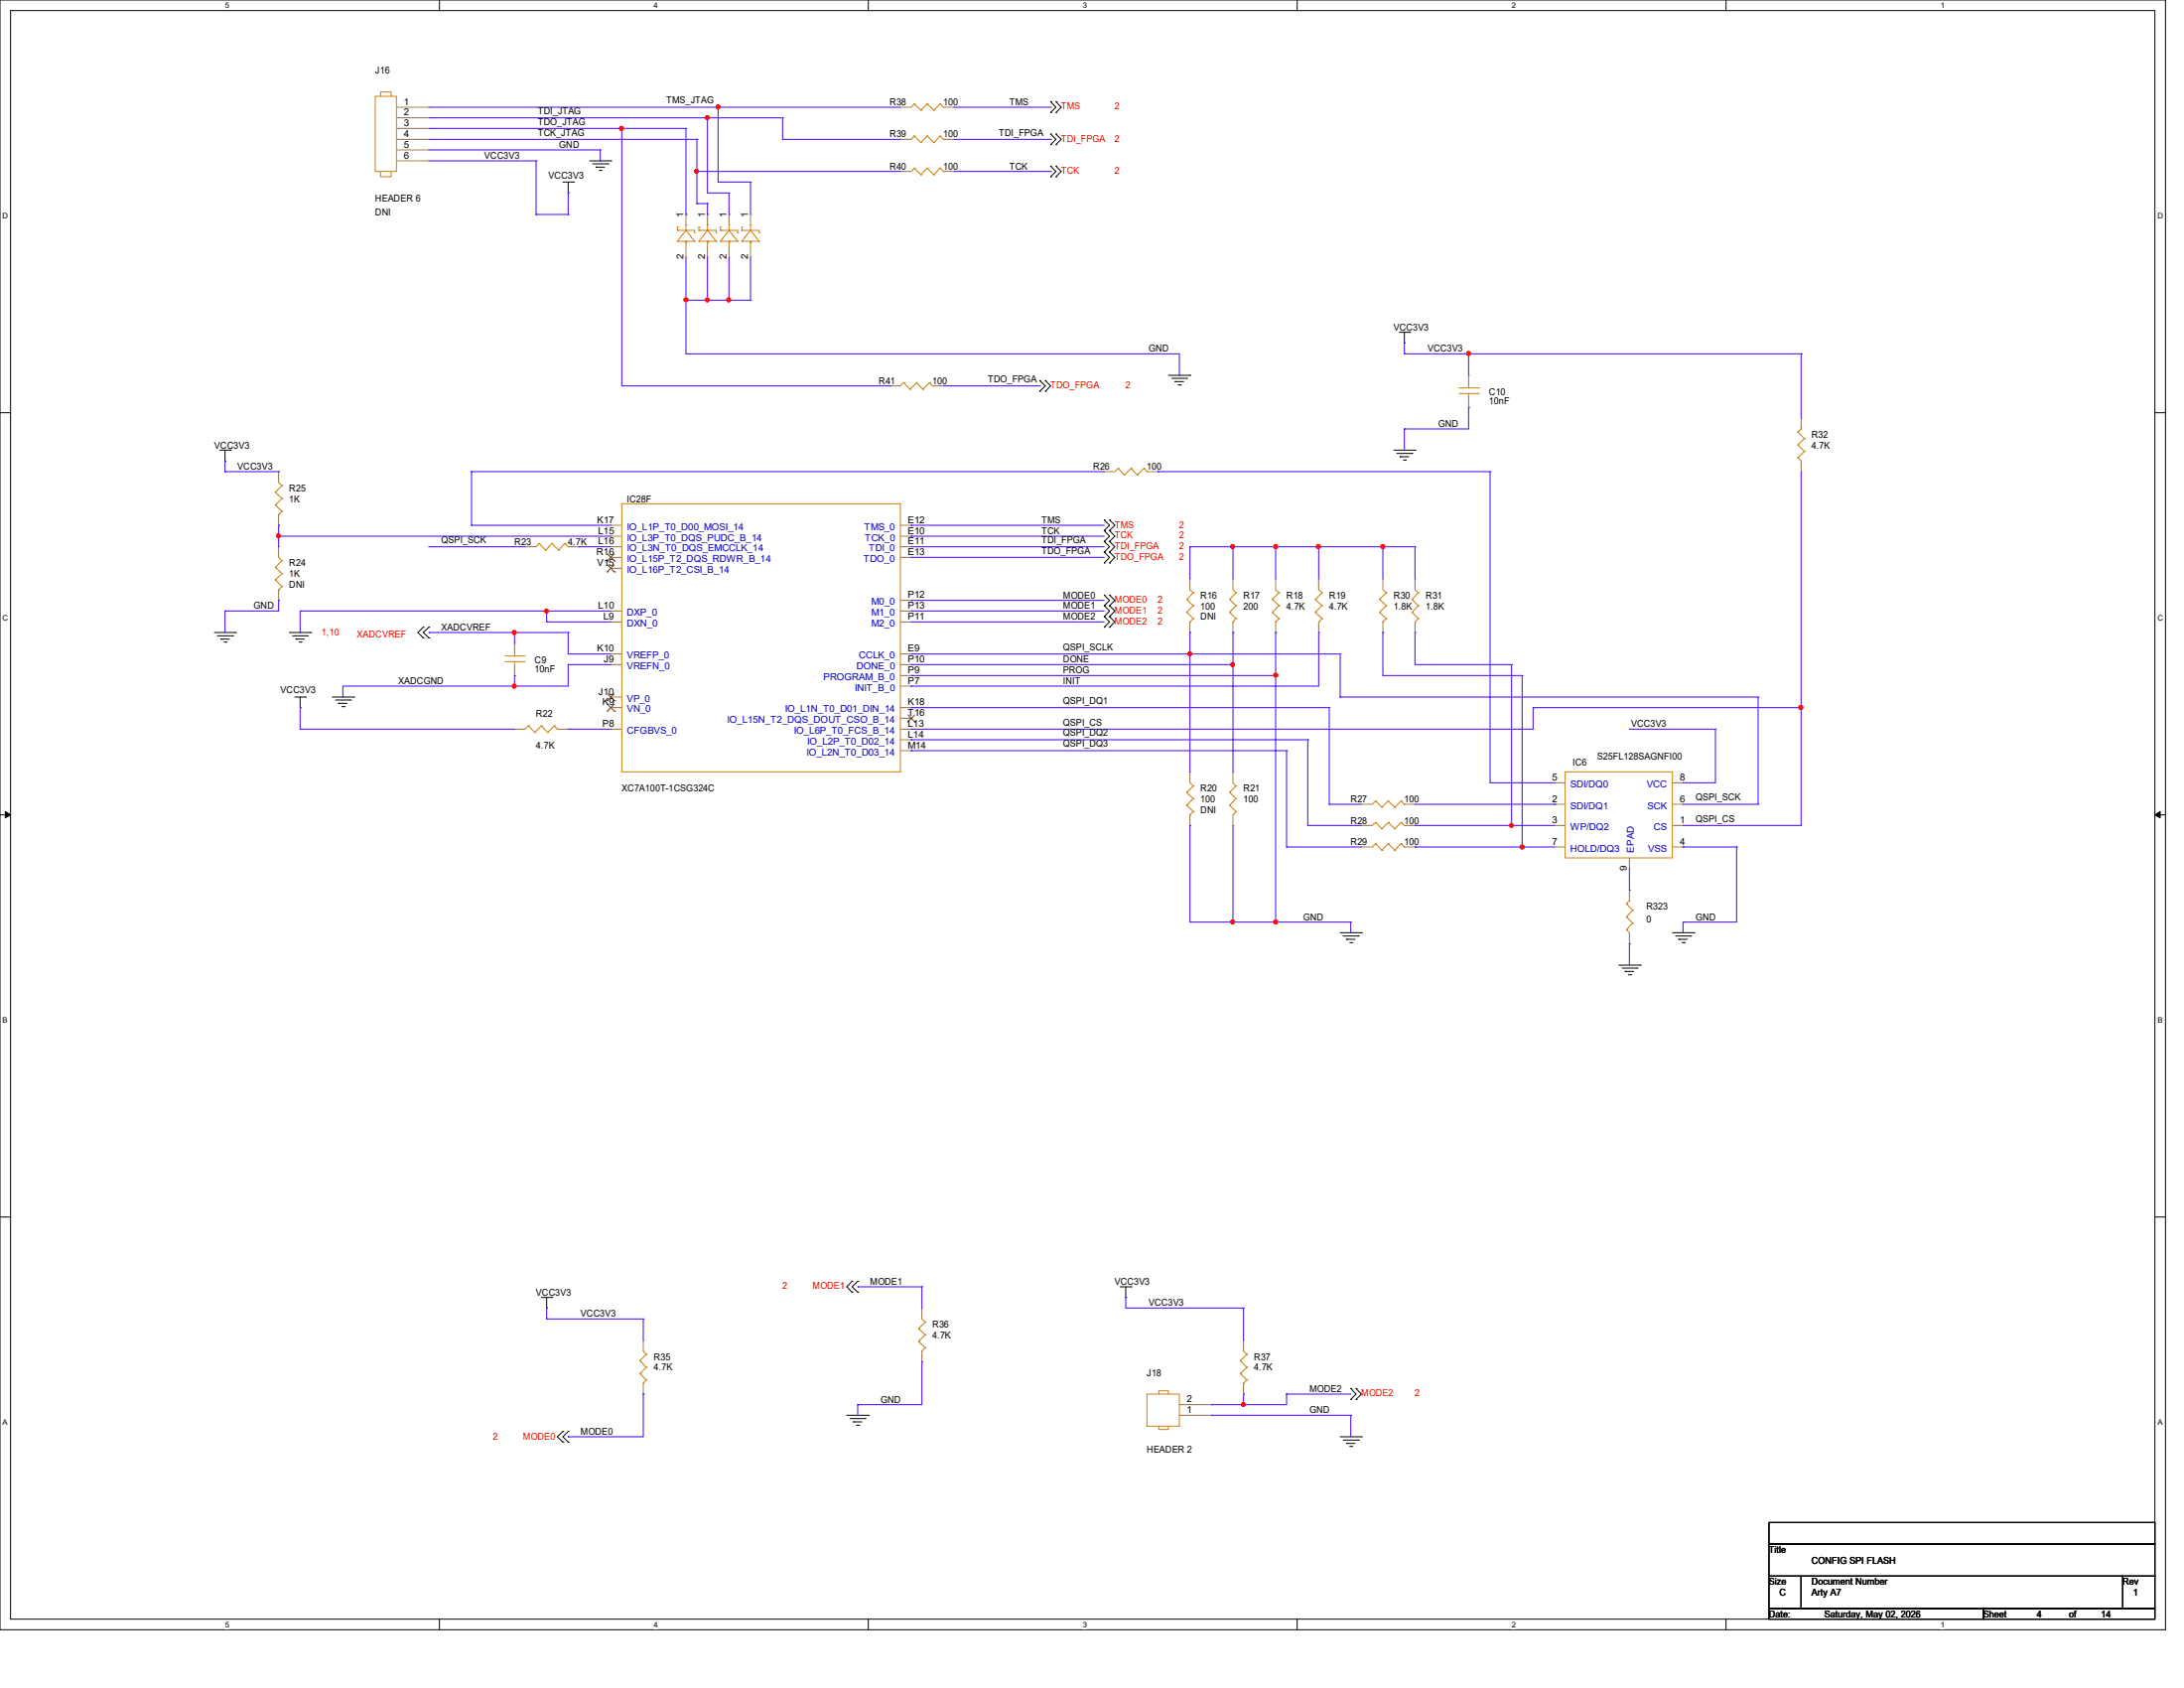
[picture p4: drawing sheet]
<svg xmlns="http://www.w3.org/2000/svg" width="279mm" height="216mm" viewBox="0 0 279 216" stroke-linecap="round" stroke-linejoin="round" font-family="sans-serif">
<path d="M0 0h277v208.4h-277zM1.4 1.4h274.3v205.7h-274.3z" fill="none" stroke="#000" stroke-width=".13"/>
<g fill="#fff">
<path d="M28.8 .1h.5v1.1h-.5z"/>
<path d="M28.8 207.2h.5v1.1h-.5z"/>
</g>
<path d="M56.2 0v1.4M56.2 207.1v1.3" fill="none" stroke="#000" stroke-width=".13"/>
<g fill="#fff">
<path d="M83.7 .1h.5v1.1h-.5z"/>
<path d="M83.7 207.2h.5v1.1h-.5z"/>
</g>
<path d="M111.1 0v1.4M111.1 207.1v1.3" fill="none" stroke="#000" stroke-width=".13"/>
<g fill="#fff">
<path d="M138.5 .1h.6v1.1h-.6z"/>
<path d="M138.5 207.2h.6v1.1h-.6z"/>
</g>
<path d="M165.9 0v1.4M165.9 207.1v1.3" fill="none" stroke="#000" stroke-width=".13"/>
<g fill="#fff">
<path d="M193.4 .1h.5v1.1h-.5z"/>
<path d="M193.4 207.2h.5v1.1h-.5z"/>
</g>
<path d="M220.8 0v1.4M220.8 207.1v1.3" fill="none" stroke="#000" stroke-width=".13"/>
<g fill="#fff">
<path d="M248.2 .1h.6v1.1h-.6z"/>
<path d="M248.2 207.2h.6v1.1h-.6z"/>
<path d="M.3 27.1h.8v1.1h-.8z"/>
<path d="M276 27.1h.7v1.1h-.7z"/>
<path d="M.3 78.5h.8v1.1h-.8z"/>
<path d="M276 78.5h.7v1.1h-.7z"/>
</g>
<path d="M0 52.8h1.4M275.7 52.8h1.3" fill="none" stroke="#000" stroke-width=".13"/>
<g fill="#fff">
<path d="M.3 129.9h.7v1.1h-.7z"/>
<path d="M276 129.9h.6v1.1h-.6z"/>
</g>
<path d="M0 104.2h1.4M275.7 104.2h1.3" fill="none" stroke="#000" stroke-width=".13"/>
<path d="M.7 103.8l.7 .4-.7 .4zM275.7 104.2l.7-.4v.8z" fill="#000" stroke="#000" stroke-width=".13"/>
<g fill="#fff">
<path d="M.3 181.4h.7v1.1h-.7z"/>
<path d="M276 181.4h.6v1.1h-.6z"/>
</g>
<g fill="none" stroke="#000" stroke-width=".13">
<path d="M134.4 14.4h.1M134.4 13h.1M134.4 18.5h.1M134.4 17.1h.1M134.4 13l.7 .7-.7 .7M134.4 17.1l.7 .7-.7 .7M135.1 14.4h.1M135.1 13h.1M135.1 18.5h.1M135.1 17.1h.1M135.1 13l.7 .7-.7 .7M135.1 17.1l.7 .7-.7 .7"/>
<path d="M72 23.3h1.4M72.7 24.7h.1M72.7 23.3v1.4M73.4 23.3h.1M75.4 20.6h2.7M75.8 21h2M76.2 21.4h.1M76.2 21.4h1.1M76.7 21.8h.2M76.9 21.8h.1M77.8 21h.1M78.1 20.6h.1"/>
<path d="M134.4 22.6h.1M134.4 21.3h.1M134.4 21.3l.7 .6-.7 .7M135.1 22.6h.1M135.1 21.3h.1M135.1 21.3l.7 .6-.7 .7M28.1 57.6h1.4M28.8 59h.1M28.8 57.6v1.4M29.5 57.6h.1M133 50h.1M133 48.7h.1"/>
<path d="M133 48.7l.7 .7-.7 .6M133.7 50h.1M133.7 48.7h.1M133.7 48.7l.7 .7-.7 .6M149.5 48h2.7M149.9 48.4h1.9M150.3 48.8h.1M150.3 48.8h1.1M150.7 49.2h.3M151 49.2h.1M151.8 48.4h.1M152.2 48h.1"/>
<path d="M178.3 57.6h2.7M178.7 58h1.9M179 42.5h1.3M179.1 58.4h.1M179.1 58.4h1.1M179.5 58.8h.3M179.7 43.9h.1M179.7 42.5v1.4M179.8 58.8h.1M180.3 42.5h.1M180.6 58h.1M181 57.6h.1"/>
<path d="M141.3 67.9h.1M141.3 66.5h.1M141.3 70.6h.1M141.3 69.3h.1M141.3 72h.1M141.3 77.5h.1M141.3 76.1h.1M141.3 78.9h.1M141.3 66.5l.6 .7-.6 .7M141.3 69.3l.6 .6-.6 .7M141.3 70.6l.6 .7-.6 .7M141.3 67.9l.6 .7-.6 .7"/>
<path d="M141.3 76.1l.6 .7-.6 .7M141.3 77.5l.6 .6-.6 .8M141.3 78.9l.6 .6-.6 .7M141.9 67.9h.1M141.9 66.5h.1M141.9 70.6h.1M141.9 69.3h.1M141.9 72h.1M141.9 77.5h.1M141.9 76.1h.1M141.9 78.9h.1M141.9 66.5l.7 .7-.7 .7"/>
<path d="M141.9 69.3l.7 .6-.7 .7M141.9 70.6l.7 .7-.7 .7M141.9 67.9l.7 .7-.7 .7M141.9 76.1l.7 .7-.7 .7M141.9 77.5l.7 .6-.7 .8M141.9 78.9l.7 .6-.7 .7M27.4 80.9h2.7M27.8 81.3h2M28.2 81.7h.1M28.2 81.7h1.1M28.7 82.1h.2M28.9 82.1h.1"/>
<path d="M29.8 81.3h.1M30.1 80.9h.1M37 80.9h2.8M37.4 81.3h1.9M37.7 89.2h1.4M37.8 81.7h.1M37.8 81.7h1.1M38.3 82.1h.2M38.4 90.5h.1M38.4 89.2v1.3M38.5 82.1h.1M39.1 89.2h.1"/>
<path d="M39.3 81.3h.1M39.8 80.9h.1M42.5 89.2h2.8M42.9 89.5h1.9M43.3 90h.1M43.3 90h1.1M43.7 90.4h.3M44 90.4h.1M44.8 89.5h.1M45.3 89.2h.1M54.1 80.2h.1M54.1 81.6h.1"/>
<path d="M54.1 80.2l-.6 .7 .6 .7M54.9 80.2h.1M54.9 81.6h.1M54.9 80.2l-.8 .7 .8 .7M141.3 80.2h.1M141.9 80.2h.1M171.4 119.3h2.8M171.8 119.7h2M173.8 119.7h.1M174.2 119.3h.1M214 119.3h2.7M214.4 119.7h1.9"/>
<path d="M216.3 119.7h.1M216.7 119.3h.1M172.3 120.1h.1M172.3 120.1h1.1M172.7 120.6h.2M172.9 120.6h.1M207.1 123.4h2.7M207.5 123.8h1.9M207.9 124.2h.1M207.9 124.2h1.1M208.3 124.7h.3M208.6 124.7h.1"/>
<path d="M209.4 123.8h.1M209.8 123.4h.1M214.8 120.1h.1M214.8 120.1h1.1M215.2 120.6h.3M215.5 120.6h.1M0 155.7h1.4M275.7 155.7h1.3M69.3 165.9h1.3M69.9 167.3h.1M69.9 165.9v1.4M70.6 165.9h.1"/>
<path d="M109 163.9h.1M109 165.3h.1M109 163.9l-.7 .7 .7 .7M109.7 163.9h.1M109.7 165.3h.1M109.7 163.9l-.7 .7 .7 .7M143.3 164.6h1.4M144 165.9h.1M144 164.6v1.3M144.7 164.6h.1M172.8 179h.1M172.8 177.6h.1"/>
<path d="M172.8 177.6l.7 .7-.7 .7M173.5 179h.1M173.5 177.6h.1M173.5 177.6l.7 .7-.7 .7M72 183.1h.1M72 184.4h.1M72 183.1l-.7 .7 .7 .6M72.7 183.1h.1M72.7 184.4h.1M72.7 183.1l-.7 .7 .7 .6M108.3 181h2.8M108.8 181.4h1.9"/>
<path d="M109.2 181.9h.1M109.2 181.9h1.1M109.6 182.3h.3M109.9 182.3h.1M110.7 181.4h.1M111.1 181h.1M171.4 183.8h2.8M171.8 184.2h2M172.3 184.6h.1M172.3 184.6h1.1M172.7 185h.2M172.9 185h.1"/>
<path d="M173.8 184.2h.1M174.2 183.8h.1M226.3 194.7h49.4v2.8h-49.4zM226.3 197.5h49.4v4.1h-49.4zM226.3 201.6h4.1v4.1h-4.1zM226.3 205.7h27.4v1.4h-27.4zM230.4 201.6h41.2v4.1h-41.2zM253.7 205.7h22v1.4h-22zM271.6 201.6h4.1v4.1h-4.1z"/>
</g>
<g fill="none" stroke="#cc8006" stroke-width=".13">
<path d="M48 12.3h2.7v9.6h-2.7zM48.7 12.3v-.5h1.3v.5M117 13.3h.1M117 17.4h.1M117 13.3l-.4 .4M117 13.3l.8 .8M117 17.4l-.4 .4M117 17.4l.8 .8M117.8 14.1h.1M117.8 18.2h.1M118.6 13.3h.1M118.6 17.4h.1"/>
<path d="M118.6 13.3l-.8 .8M118.6 13.3l.9 .8M118.6 17.4l-.8 .8M118.6 17.4l.9 .8M119.5 14.1h.1M119.5 18.2h.1M120.3 13.3h.1M120.3 17.4h.1M120.3 13.3l-.8 .8M120.3 13.3l.4 .4M120.3 17.4l-.8 .8M120.3 17.4l.4 .4"/>
<path d="M120.7 13.7h.1M120.7 17.8h.1M48.7 21.9v.7h1.3v-.7M86.7 29h.1M86.7 29.5h.1M86.7 30.9h.1M86.7 29.5h2.2v.3M86.7 29v.5M86.7 30.9h2.2M87.8 31h.1M87.8 30.9h.1M87.8 29.5h.1"/>
<path d="M87.8 28.8h.1M87.8 28.8v.7M87.8 30.9v.6M87.8 29.5l1.1 1.4M87.8 29.5l-1.1 1.4M88.9 29.8h.1M88.9 30.9h.1M89.4 29h.1M89.4 29.5h.1M89.4 30.9h.1M89.4 30.9h2.2M89.4 29.5h2.2v.3"/>
<path d="M89.4 29v.5M90.5 31h.1M90.5 30.9h.1M90.5 29.5h.1M90.5 28.8h.1M90.5 28.8v.7M90.5 30.9v.6M90.5 29.5l1.1 1.4M90.5 29.5l-1.1 1.4M91.6 29.8h.1M91.6 30.9h.1M92.2 29h.1"/>
<path d="M92.2 29.5h.1M92.2 30.9h.1M92.2 30.9h2.2M92.2 29.5h2.2v.3M92.2 29v.5M93.3 31h.1M93.3 30.9h.1M93.3 29.5h.1M93.3 28.8h.1M93.3 28.8v.7M93.3 30.9v.6M93.3 29.5l1.1 1.4"/>
<path d="M93.3 29.5l-1.1 1.4M94.4 29.8h.1M94.4 30.9h.1M94.9 29h.1M94.9 29.5h.1M94.9 30.9h.1M94.9 30.9h2.2M94.9 29.5h2.2v.3M94.9 29v.5M96 31h.1M96 30.9h.1M96 29.5h.1"/>
<path d="M96 28.8h.1M96 28.8v.7M96 30.9v.6M96 29.5l1.1 1.4M96 29.5l-1.1 1.4M97.1 29.8h.1M97.1 30.9h.1M117 21.5h.1M117 21.5l-.4 .4M117 21.5l.8 .9M117.8 22.4h.1M118.6 21.5h.1"/>
<path d="M118.6 21.5l-.8 .9M118.6 21.5l.9 .9M119.5 22.4h.1M120.3 21.5h.1M120.3 21.5l-.8 .9M120.3 21.5l.4 .4M120.7 21.9h.1M115.6 48.9h.1M115.6 48.9l-.4 .5M115.6 48.9l.8 .9M116.4 49.8h.1M117.3 48.9h.1"/>
<path d="M117.3 48.9l-.9 .9M117.3 48.9l.8 .9M118.1 49.8h.1M118.9 48.9h.1M118.9 48.9l-.8 .9M118.9 48.9l.4 .5M119.3 49.4h.1M143 59.9h.1M143 59.9l-.4 .4M143 59.9l.8 .8M144.7 59.9h.1M144.7 59.9l-.9 .8"/>
<path d="M144.7 59.9l.8 .8M146.3 59.9h.1M146.3 59.9l-.8 .8M146.3 59.9l.4 .4M186.6 50.3h2.5M186.6 49.6h2.5M187.9 49.6h.1M187.9 50.3h.1M187.9 49.4v.2M187.9 50.3v.4M189.1 50.3h.1M189.1 49.6h.1"/>
<path d="M230 58.5h.1M230 56.9h.1M230 55.2h.1M230 58.5l.4 .5M230 56.9l.8 .8M230 55.2l.8 .9M230.4 54.9h.1M230.4 54.9l-.4 .3M230.8 57.7h.1M230.8 56.1h.1M230.8 57.7l-.8 .8M230.8 56.1l-.8 .8"/>
<path d="M35.2 62.9h.1M35.2 64.6h.1M35.2 72.6h.1M35.2 74.2h.1M35.2 62.9l.9 .9M35.2 64.6l.9 .8M35.2 72.6l.9 .8M35.2 74.2l.9 .8M35.6 65.8h.1M35.6 75.4h.1M35.6 61.7l.5 .4M35.6 71.3l.5 .4"/>
<path d="M36.1 62.1h.1M36.1 63.8h.1M36.1 65.4h.1M36.1 71.7h.1M36.1 73.4h.1M36.1 75h.1M36.1 62.1l-.9 .8M36.1 63.8l-.9 .8M36.1 65.4l-.5 .4M36.1 71.7l-.9 .9M36.1 73.4l-.9 .8M36.1 75l-.5 .4"/>
<path d="M69 69.5h.1M69 69.5l-.4 .4M69 69.5l.8 .9M69.8 70.4h.1M70.6 69.5h.1M70.6 69.5l-.8 .9M70.6 69.5l.9 .9M71.5 70.4h.1M72.3 69.5h.1M72.3 69.5l-.8 .9M72.3 69.5l.4 .4M72.7 69.9h.1"/>
<path d="M79.5 64.4h35.7v34.3h-35.7zM143.8 60.7h.1M145.5 60.7h.1M146.7 60.3h.1M151.8 76.7h.1M151.8 78.3h.1M151.8 76.7l.9 .8M151.8 78.3l.9 .8M152.2 79.5h.1M152.2 75.4l.5 .4M152.7 75.8h.1M152.7 77.5h.1"/>
<path d="M152.7 79.1h.1M152.7 75.8l-.9 .9M152.7 77.5l-.9 .8M152.7 79.1l-.5 .4M157.3 76.7h.1M157.3 78.3h.1M157.3 76.7l.8 .8M157.3 78.3l.8 .8M157.7 79.5h.1M157.7 75.4l.4 .4M158.1 75.8h.1M158.1 77.5h.1"/>
<path d="M158.1 79.1h.1M158.1 75.8l-.8 .9M158.1 77.5l-.8 .8M158.1 79.1l-.4 .4M162.8 76.7h.1M162.8 78.3h.1M162.8 76.7l.8 .8M162.8 78.3l.8 .8M163.2 79.5h.1M163.2 75.4l.4 .4M163.6 75.8h.1M163.6 77.5h.1"/>
<path d="M163.6 79.1h.1M163.6 75.8l-.8 .9M163.6 77.5l-.8 .8M163.6 79.1l-.4 .4M168.3 76.7h.1M168.3 78.3h.1M168.3 76.7l.8 .8M168.3 78.3l.8 .8M168.7 79.5h.1M168.7 75.4l.4 .4M169.1 75.8h.1M169.1 77.5h.1"/>
<path d="M169.1 79.1h.1M169.1 75.8l-.8 .9M169.1 77.5l-.8 .8M169.1 79.1l-.4 .4M176.5 76.7h.1M176.5 78.3h.1M176.5 76.7l.8 .8M176.5 78.3l.8 .8M176.9 79.5h.1M176.9 75.4l.4 .4M177.3 75.8h.1M177.3 77.5h.1"/>
<path d="M177.3 79.1h.1M177.3 75.8l-.8 .9M177.3 77.5l-.8 .8M177.3 79.1l-.4 .4M180.6 76.7h.1M180.6 78.3h.1M180.6 76.7l.8 .8M180.6 78.3l.8 .8M181 79.5h.1M181 75.4l.4 .4M181.4 75.8h.1M181.4 77.5h.1"/>
<path d="M181.4 79.1h.1M181.4 75.8l-.8 .9M181.4 77.5l-.8 .8M181.4 79.1l-.4 .4M64.6 84.6h2.5M64.6 83.9h2.5M65.8 83.9h.1M65.8 84.6h.1M65.8 83.7v.2M65.8 84.6v.4M67.1 84.6h.1M67.1 83.9h.1"/>
<path d="M67.6 92.8h.1M67.6 92.8l-.4 .5M67.6 92.8l.8 .9M68.4 93.7h.1M69.3 92.8h.1M69.3 92.8l-.9 .9M69.3 92.8l.8 .9M70.1 93.7h.1M70.9 92.8h.1M70.9 92.8l-.8 .9M70.9 92.8l.4 .5M71.3 93.3h.1"/>
<path d="M200.2 98.7h13.8v11h-13.8zM151.8 101.3h.1M151.8 103h.1M151.8 101.3l.9 .9M151.8 103l.9 .8M152.2 104.2h.1M152.2 100.1l.5 .4M152.7 100.5h.1M152.7 102.2h.1M152.7 103.8h.1M152.7 102.2l-.9 .8M152.7 103.8l-.5 .4"/>
<path d="M152.7 100.5l-.9 .8M157.3 101.3h.1M157.3 103h.1M157.3 101.3l.8 .9M157.3 103l.8 .8M157.7 104.2h.1M157.7 100.1l.4 .4M158.1 100.5h.1M158.1 102.2h.1M158.1 103.8h.1M158.1 100.5l-.8 .8M158.1 102.2l-.8 .8"/>
<path d="M158.1 103.8l-.4 .4M176 105.2h.1M176 102.4h.1M176 107.9h.1M176 105.2l-.4 .4M176 105.2l.8 .8M176 102.4l-.4 .5M176 102.4l.8 .9M176 107.9l-.4 .4M176 107.9l.8 .9M176.8 106h.1M176.8 103.3h.1"/>
<path d="M176.8 108.8h.1M177.6 105.2h.1M177.6 102.4h.1M177.6 107.9h.1M177.6 105.2l-.8 .8M177.6 105.2l.8 .8M177.6 102.4l-.8 .9M177.6 102.4l.8 .9M177.6 107.9l-.8 .9M177.6 107.9l.8 .9M178.4 106h.1M178.4 103.3h.1"/>
<path d="M178.4 108.8h.1M179.2 105.2h.1M179.2 102.4h.1M179.2 107.9h.1M179.2 105.2l-.8 .8M179.2 105.2l.5 .4M179.2 102.4l-.8 .9M179.2 102.4l.5 .5M179.2 107.9l-.8 .9M179.2 107.9l.5 .4M179.7 105.6h.1M179.7 102.9h.1"/>
<path d="M179.7 108.3h.1M208.1 118.9h.1M208.1 117.3h.1M208.1 115.6h.1M208.1 118.9l.3 .4M208.1 117.3l.8 .8M208.1 115.6l.8 .8M208.4 115.2h.1M208.4 115.2l-.3 .4M208.9 118.1h.1M208.9 116.4h.1M208.9 118.1l-.8 .8"/>
<path d="M208.9 116.4l-.8 .9M81.9 174h.1M81.9 175.7h.1M81.9 174l.8 .9M81.9 175.7l.8 .8M82.3 176.9h.1M82.3 172.8l.4 .4M82.7 173.2h.1M82.7 174.9h.1M82.7 176.5h.1M82.7 173.2l-.8 .8M82.7 174.9l-.8 .8"/>
<path d="M82.7 176.5l-.4 .4M117.5 169.9h.1M117.5 171.6h.1M117.5 169.9l.9 .8M117.5 171.6l.9 .8M117.9 172.8h.1M117.9 168.7l.5 .4M118.4 169.1h.1M118.4 170.7h.1M118.4 172.4h.1M118.4 169.1l-.9 .8M118.4 170.7l-.9 .9"/>
<path d="M118.4 172.4l-.5 .4M146.7 178.3h4.2v4.1h-4.2zM148.3 178.3v-.4h1.2v.4M158.7 174h.1M158.7 175.7h.1M158.7 174l.8 .9M158.7 175.7l.8 .8M159.1 176.9h.1M159.1 172.8l.4 .4M159.5 173.2h.1M159.5 174.9h.1M159.5 176.5h.1"/>
<path d="M159.5 173.2l-.8 .8M159.5 174.9l-.8 .8M159.5 176.5l-.4 .4M148.3 182.4v.4h1.2v-.4"/>
</g>
<g fill="none" stroke="#a84" stroke-width=".13">
<path d="M50.7 13.7h4.2M50.7 17.8h4.2M50.7 15.1h4.2M50.7 16.4h4.2M50.7 19.2h4.2M54.9 13.7h.1M54.9 15.1h.1M54.9 16.4h.1M54.9 17.8h.1M54.9 19.2h.1M115.2 13.7h.1M115.2 17.8h.1"/>
<path d="M115.2 13.7h1.4M115.2 17.8h1.4M120.7 13.7h1.3M120.7 17.8h1.3M122 13.7h.1M122 17.8h.1M50.7 20.6h4.2M54.9 20.6h.1M87.8 27.4h.1M87.8 32.9h.1M87.8 27.4v1.4M87.8 31.5v1.4"/>
<path d="M90.5 27.4h.1M90.5 32.9h.1M90.5 27.4v1.4M90.5 31.5v1.4M93.3 27.4h.1M93.3 32.9h.1M93.3 27.4v1.4M93.3 31.5v1.4M96 27.4h.1M96 32.9h.1M96 27.4v1.4M96 31.5v1.4"/>
<path d="M115.2 21.9h.1M115.2 21.9h1.4M120.7 21.9h1.3M122 21.9h.1M113.8 49.4h.1M113.8 49.4h1.4M119.3 49.4h1.4M120.7 49.4h.1M187.9 48h.1M187.9 52.1h.1M187.9 48v1.4M187.9 50.7v1.4"/>
<path d="M230.4 53.5h.1M230.4 53.5v1.4M230.4 59v1.3M35.6 60.3h.1M35.6 67.2h.1M35.6 69.9h.1M35.6 76.8h.1M35.6 60.3v1.4M35.6 65.8v1.4M35.6 69.9v1.4M35.6 75.4v1.4M67.2 69.9h.1"/>
<path d="M67.2 69.9h1.4M72.7 69.9h1.3M74 69.9h.1M78.1 67.2h.1M78.1 68.6h.1M78.1 69.9h.1M78.1 71.3h.1M78.1 72.7h.1M78.1 78.1h.1M78.1 79.5h.1M78.1 69.9h1.4M78.1 67.2h1.4"/>
<path d="M78.1 68.6h1.4M78.1 71.3h1.4M78.1 72.7h1.4M78.1 78.1h1.4M78.1 79.5h1.4M115.2 69.9h1.4M115.2 67.2h1.4M115.2 68.6h1.4M115.2 71.3h1.4M115.2 78.1h1.4M115.2 79.5h1.4M115.2 76.8h1.4"/>
<path d="M116.6 67.2h.1M116.6 68.6h.1M116.6 69.9h.1M116.6 71.3h.1M116.6 76.8h.1M116.6 78.1h.1M116.6 79.5h.1M141.3 60.3h.1M141.3 60.3h1.3M146.7 60.3h1.4M148.1 60.3h.1M152.2 74h.1"/>
<path d="M152.2 74v1.4M152.2 79.5v1.4M157.7 74h.1M157.7 74v1.4M157.7 79.5v1.4M163.2 74h.1M163.2 74v1.4M163.2 79.5v1.4M168.7 74h.1M168.7 74v1.4M168.7 79.5v1.4M176.9 74h.1"/>
<path d="M176.9 74v1.4M176.9 79.5v1.4M181 74h.1M181 74v1.4M181 79.5v1.4M230.4 60.3h.1M65.8 93.3h.1M65.8 82.3h.1M65.8 86.4h.1M65.8 93.3h1.4M65.8 82.3v1.4M65.8 85v1.4"/>
<path d="M71.3 93.3h1.4M72.7 93.3h.1M78.1 83.7h.1M78.1 85h.1M78.1 89.2h.1M78.1 90.5h.1M78.1 93.3h.1M78.1 93.3h1.4M78.1 83.7h1.4M78.1 85h1.4M78.1 89.2h1.4M78.1 90.5h1.4"/>
<path d="M115.2 93.3h1.4M115.2 83.7h1.4M115.2 85h1.4M115.2 90.5h1.4M115.2 86.4h1.4M115.2 87.8h1.4M115.2 91.9h1.4M115.2 94.6h1.4M115.2 96h1.4M116.6 83.7h.1M116.6 85h.1M116.6 86.4h.1"/>
<path d="M116.6 87.8h.1M116.6 90.5h.1M116.6 91.9h.1M116.6 93.3h.1M116.6 94.6h.1M116.6 96h.1M152.2 80.9h.1M152.2 98.7h.1M152.2 98.7v1.4M157.7 98.7h.1M157.7 80.9h.1M157.7 98.7v1.4"/>
<path d="M163.2 80.9h.1M168.7 80.9h.1M176.9 80.9h.1M181 80.9h.1M152.2 105.6h.1M152.2 104.2v1.4M157.7 105.6h.1M157.7 104.2v1.4M174.2 105.6h.1M174.2 102.9h.1M174.2 108.3h.1M174.2 105.6h1.4"/>
<path d="M174.2 102.9h1.4M174.2 108.3h1.4M179.7 105.6h1.3M179.7 102.9h1.3M179.7 108.3h1.3M181 105.6h.1M181 102.9h.1M181 108.3h.1M198.9 100.1h.1M198.9 102.9h.1M198.9 105.6h.1M198.9 108.3h.1"/>
<path d="M198.9 105.6h1.3M198.9 100.1h1.3M198.9 102.9h1.3M198.9 108.3h1.3M208.4 111.1h.1M208.4 113.8h.1M208.4 109.7v1.4M208.4 113.8v1.4M208.4 119.3v1.4M214 105.6h1.3M214 100.1h1.3M214 102.9h1.3"/>
<path d="M214 108.3h1.3M215.3 100.1h.1M215.3 102.9h.1M215.3 105.6h.1M215.3 108.3h.1M208.4 120.7h.1M82.3 171.4h.1M82.3 178.3h.1M82.3 171.4v1.4M82.3 176.9v1.4M117.9 167.3h.1M117.9 174.2h.1"/>
<path d="M117.9 167.3v1.4M117.9 172.8v1.4M150.9 179.7h4.1M155 179.7h.1M159.1 171.4h.1M159.1 178.3h.1M159.1 171.4v1.4M159.1 176.9v1.4M150.9 181h4.1M155 181h.1"/>
</g>
<g fill="none" stroke="#804000" stroke-width=".13">
<path d="M77.7 71.8h.1M77.7 73.2h.1M77.7 70.9l.9 .9M77.7 72.3l.9 .9M78.6 70.9l-.9 .9M78.6 72.3l-.9 .9M78.6 71.8h.1M78.6 73.2h.1M77.7 89.6h.1M77.7 91h.1M77.7 88.7l.9 .9M77.7 90.1l.9 .9"/>
<path d="M78.6 88.7l-.9 .9M78.6 90.1l-.9 .9M78.6 89.6h.1M78.6 91h.1M116.1 92.3h.1M116.2 91.4l.9 .9M117 91.4l-.9 .9M117.1 92.3h.1"/>
</g>
<g fill="none" stroke="#4200ff" stroke-width=".13">
<path d="M54.9 13.7h60.3M54.9 15.1h45.2M54.9 16.4h32.9M54.9 17.8h34.3M54.9 19.2h21.9M76.8 19.2h.1M76.8 19.2v1.4M79.5 16.4h.1M79.5 16.4v33M87.8 16.4h.1M87.8 16.4v11M89.2 17.8h.1"/>
<path d="M89.2 17.8v8.2M90.5 15.1h.1M90.5 15.1v9.6h2.8M91.9 13.7h.1M91.9 13.7v9.6M100.1 17.8h.1M100.1 15.1h.1M100.1 17.8h15.1M100.1 15.1v2.7M122 13.7h12.4M122 17.8h12.4M134.4 13.7h.1"/>
<path d="M134.4 17.8h.1M54.9 20.6h13.7M68.6 20.6h.1M68.6 27.4h.1M68.6 20.6v6.8M68.6 27.4h4.1M72.7 27.4h.1M72.7 24.7h.1M72.7 24.7v2.7M76.8 20.6h.1M87.8 38.4h.1M87.8 27.4h.1"/>
<path d="M87.8 32.9v12.4M87.8 38.4h8.2M89.2 21.9h.1M89.2 26h.1M89.2 21.9h26M89.2 26h1.3M90.5 38.4h.1M90.5 26h.1M90.5 27.4h.1M90.5 26v1.4M90.5 32.9v5.5M91.9 23.3h.1"/>
<path d="M91.9 23.3h4.1M93.3 38.4h.1M93.3 24.7h.1M93.3 27.4h.1M93.3 24.7v2.7M93.3 32.9v5.5M96 38.4h.1M96 23.3h.1M96 23.3v4.1M96 32.9v5.5M122 21.9h12.4M134.4 21.9h.1"/>
<path d="M28.8 59v1.3M79.5 49.4h.1M79.5 49.4h34.3M87.8 45.3h.1M87.8 45.3h63.1v2.7M113.8 49.4h.1M120.7 49.4h12.3M133 49.4h.1M150.9 48h.1M179.7 54.9h.1M179.7 57.6h.1M179.7 45.3h.1"/>
<path d="M179.7 45.3h50.7M179.7 43.9v1.4M179.7 54.9v2.7M187.9 52.1h.1M187.9 45.3h.1M187.9 45.3v2.7M187.9 52.1v2.8h-8.2M230.4 45.3h.1M230.4 45.3v8.2M28.8 78.1h.1M28.8 60.3h.1M28.8 60.3h6.8"/>
<path d="M28.8 78.1v2.8M35.6 67.2h.1M35.6 68.6h.1M35.6 76.8h.1M35.6 60.3h.1M35.6 68.6h42.5M35.6 76.8v1.3h-6.8M35.6 67.2v2.7M38.4 78.1h.1M38.4 78.1h39.7M38.4 78.1v2.8M54.9 69.9h.1"/>
<path d="M54.9 69.9h12.3M60.3 67.2h.1M60.3 60.3h.1M60.3 67.2h17.8M60.3 60.3v6.9M60.3 60.3h81M69.9 79.5h.1M69.9 78.1h.1M69.9 79.5h8.2M69.9 78.1v1.4M74 69.9h.1M74 69.9h4.1"/>
<path d="M116.6 67.2h.1M116.6 68.6h.1M116.6 69.9h.1M116.6 71.3h.1M116.6 76.8h.1M116.6 78.1h.1M116.6 79.5h.1M116.6 67.2h24.7M116.6 68.6h24.7M116.6 69.9h24.7M116.6 71.3h24.7M116.6 76.8h24.7"/>
<path d="M116.6 78.1h24.7M116.6 79.5h24.7M148.1 60.3h.1M148.1 60.3h42.5M152.2 69.9h.1M152.2 69.9h28.8M152.2 69.9v4.1M157.7 69.9h.1M157.7 69.9v4.1M163.2 69.9h.1M163.2 69.9v4.1M168.7 69.9h.1"/>
<path d="M168.7 69.9v4.1M176.9 69.9h.1M176.9 69.9v4.1M181 69.9h.1M181 69.9v4.1M190.6 60.3h.1M190.6 60.3v39.8M230.4 60.3v45.3h-15.1M38.4 80.9h.1M38.4 90.5h.1M38.4 93.3h.1M38.4 93.3h27.4"/>
<path d="M38.4 90.5v2.8M43.9 89.2h.1M54.9 80.9h.1M54.9 80.9h17.8M65.8 87.8h.1M65.8 80.9h.1M65.8 86.4h.1M65.8 80.9v1.4M65.8 86.4v1.4M72.7 93.3h.1M72.7 85h.1M72.7 83.7h.1"/>
<path d="M72.7 80.9h.1M72.7 83.7h5.4M72.7 85h5.4M72.7 85v2.8h-28.8v1.4M72.7 93.3h5.4M72.7 80.9v2.8M116.6 83.7h.1M116.6 85h.1M116.6 86.4h.1M116.6 87.8h.1M116.6 90.5h.1M116.6 93.3h.1"/>
<path d="M116.6 94.6h.1M116.6 96h.1M116.6 83.7h54.8M116.6 85h41.1M116.6 86.4h46.6M116.6 90.5h53.5M116.6 94.6h50.7M116.6 96h48M152.2 80.9h.1M152.2 83.7h.1M152.2 80.9v17.8M157.7 80.9h.1"/>
<path d="M157.7 85h.1M157.7 80.9v17.8M163.2 80.9h.1M163.2 86.4h.1M163.2 80.9v37M164.6 96h.1M164.6 96v12.3M167.3 94.6h.1M167.3 94.6v11M168.7 80.9h.1M168.7 80.9v6.9h-52.1M170.1 90.5h.1"/>
<path d="M170.1 90.5v12.4M171.4 83.7h.1M171.4 89.2h.1M171.4 83.7v5.5M171.4 89.2h53.5M176.9 80.9h.1M176.9 86.4h.1M176.9 86.4h17.8M176.9 80.9v5.5M181 80.9h.1M181 85h.1M181 85h12.4"/>
<path d="M181 80.9v4.1M193.4 85h.1M193.4 85v20.6M194.7 86.4h.1M194.7 86.4v21.9M196.1 90.5h.1M196.1 90.5h34.3M196.1 90.5v2.8h-79.5M208.4 93.3h.1M208.4 93.3h11.1M219.5 93.3h.1M219.5 93.3v6.8h-4.2"/>
<path d="M224.9 89.2h.1M224.9 89.2v13.7M230.4 90.5h.1M152.2 105.6h.1M152.2 117.9h.1M152.2 105.6v12.3M152.2 117.9h20.6M157.7 117.9h.1M157.7 105.6v12.3M163.2 117.9h.1M164.6 108.3h.1M164.6 108.3h9.6"/>
<path d="M167.3 105.6h.1M167.3 105.6h6.9M170.1 102.9h.1M170.1 102.9h4.1M172.8 117.9h.1M172.8 117.9v1.4M181 105.6h.1M181 108.3h.1M181 102.9h17.9M181 105.6h17.9M181 108.3h17.9M190.6 100.1h.1"/>
<path d="M190.6 100.1h8.3M193.4 105.6h.1M194.7 108.3h.1M198.9 102.9h.1M208.4 113.8h.1M208.4 111.1v2.7M215.3 108.3h.1M215.3 117.9h.1M215.3 100.1h.1M215.3 105.6h.1M215.3 102.9h9.6M215.3 108.3h6.9"/>
<path d="M215.3 117.9v1.4M222.2 108.3h.1M222.2 108.3v9.6h-6.9M224.9 102.9h.1M208.4 120.7h.1M208.4 120.7v2.7M69.9 168.7h.1M69.9 167.3h.1M69.9 167.3v1.4M69.9 168.7h12.4M82.3 168.7h.1M82.3 178.3h.1"/>
<path d="M82.3 168.7v2.7M82.3 178.3v5.5h-9.6M109.7 164.6h.1M109.7 179.7h.1M109.7 164.6h8.2M109.7 179.7v1.3M117.9 164.6h.1M117.9 174.2h.1M117.9 164.6v2.7M117.9 174.2v5.5h-8.2M144 167.3h.1M144 165.9h.1"/>
<path d="M144 167.3h15.1M144 165.9v1.4M155 179.7h.1M159.1 178.3h.1M159.1 179.7h.1M159.1 167.3h.1M159.1 167.3v4.1M159.1 178.3v1.4M164.6 178.3h.1M164.6 178.3v1.4h-9.6M164.6 178.3h8.2M72.7 183.8h.1"/>
<path d="M155 181h.1M155 181h17.8M172.8 181h.1M172.8 181v2.8"/>
</g>
<g fill="#f00" stroke="#f00" stroke-width=".13">
<circle cx="152.2" cy="83.6" r=".24"/>
<circle cx="157.7" cy="85" r=".25"/>
<circle cx="157.7" cy="69.9" r=".25"/>
<circle cx="163.2" cy="69.9" r=".25"/>
<circle cx="157.7" cy="117.9" r=".25"/>
<circle cx="163.2" cy="117.9" r=".25"/>
<circle cx="163.2" cy="86.4" r=".25"/>
<circle cx="65.8" cy="80.9" r=".25"/>
<circle cx="65.8" cy="87.8" r=".25"/>
<circle cx="69.9" cy="78.1" r=".24"/>
<circle cx="35.6" cy="68.5" r=".24"/>
<circle cx="176.9" cy="69.9" r=".25"/>
<circle cx="168.7" cy="69.9" r=".25"/>
<circle cx="193.3" cy="105.6" r=".24"/>
<circle cx="194.7" cy="108.3" r=".25"/>
<circle cx="187.9" cy="45.2" r=".25"/>
<circle cx="230.4" cy="90.5" r=".25"/>
<circle cx="90.5" cy="38.3" r=".24"/>
<circle cx="87.8" cy="38.4" r=".25"/>
<circle cx="93.2" cy="38.4" r=".25"/>
<circle cx="91.9" cy="13.7" r=".25"/>
<circle cx="90.5" cy="15" r=".24"/>
<circle cx="79.5" cy="16.4" r=".25"/>
<circle cx="89.1" cy="21.9" r=".25"/>
<circle cx="159.1" cy="179.6" r=".24"/>
</g>
<g font-size="1.2">
<text x="48" y="9.4">J16</text>
<text x="51.7" y="13.4">1</text>
<text x="51.7" y="14.8">2</text>
<text x="51.7" y="16.1">3</text>
<text x="51.7" y="17.5">4</text>
<text x="68.8" y="14.6">TDI_JTAG</text>
<text x="68.8" y="16">TDO_JTAG</text>
<text x="68.8" y="17.4">TCK_JTAG</text>
<text x="85.3" y="13.3">TMS_JTAG</text>
<text x="113.8" y="13.5">R38</text>
<text x="113.8" y="17.6">R39</text>
<text x="120.7" y="13.5">100</text>
<text x="120.7" y="17.6">100</text>
<text x="127.8" y="17.4">TDI_FPGA</text>
<text x="129.2" y="13.5">TMS</text>
<text x="51.7" y="18.9">5</text>
<text x="51.7" y="20.3">6</text>
<text x="62" y="20.3">VCC3V3</text>
<text x="70.2" y="22.8">VCC3V3</text>
<text x="71.5" y="18.9">GND</text>
<text x="113.8" y="21.7">R40</text>
<text x="120.7" y="21.7">100</text>
<text x="129.2" y="21.7">TCK</text>
<text x="48" y="25.8">HEADER 6</text>
<text x="48" y="27.6">DNI</text>
<text x="87.5" y="27.8" transform="rotate(-90 87.5 27.8)">1</text>
<text x="90.2" y="27.8" transform="rotate(-90 90.2 27.8)">1</text>
<text x="93" y="27.8" transform="rotate(-90 93 27.8)">1</text>
<text x="95.7" y="27.8" transform="rotate(-90 95.7 27.8)">1</text>
<text x="87.5" y="33.2" transform="rotate(-90 87.5 33.2)">2</text>
<text x="90.2" y="33.2" transform="rotate(-90 90.2 33.2)">2</text>
<text x="93" y="33.2" transform="rotate(-90 93 33.2)">2</text>
<text x="95.7" y="33.2" transform="rotate(-90 95.7 33.2)">2</text>
<text x="147" y="45">GND</text>
<text x="178.3" y="42.3">VCC3V3</text>
<text x="182.7" y="45">VCC3V3</text>
<text x="112.4" y="49.1">R41</text>
<text x="119.3" y="49.1">100</text>
<text x="126.4" y="48.9">TDO_FPGA</text>
<text x="190.5" y="50.5">C10</text>
<text x="190.5" y="51.7">10nF</text>
<text x="27.4" y="57.4">VCC3V3</text>
<text x="184" y="54.6">GND</text>
<text x="231.8" y="56">R32</text>
<text x="231.8" y="57.4">4.7K</text>
<text x="30.4" y="60.1">VCC3V3</text>
<text x="37" y="62.9">R25</text>
<text x="37" y="64.2">1K</text>
<text x="80.2" y="64.2">IC28F</text>
<text x="139.9" y="60.1">R26</text>
<text x="146.7" y="60.1">100</text>
<text x="56.5" y="69.5">QSPI_SCK</text>
<text x="65.8" y="69.7">R23</text>
<text x="72.7" y="69.7">4.7K</text>
<text x="76.3" y="71">R16</text>
<text x="76.4" y="66.9">K17</text>
<text x="76.5" y="68.3">L15</text>
<text x="76.5" y="69.6">L16</text>
<text x="116.2" y="66.9">E12</text>
<text x="116.2" y="68.3">E10</text>
<text x="116.2" y="69.6">E11</text>
<text x="116.2" y="71">E13</text>
<text x="133.3" y="66.9">TMS</text>
<text x="133.3" y="68.3">TCK</text>
<text x="133.3" y="69.5">TDI_FPGA</text>
<text x="133.3" y="70.8">TDO_FPGA</text>
<text x="32.5" y="77.9">GND</text>
<text x="37" y="72.4">R24</text>
<text x="37" y="73.8">1K</text>
<text x="37" y="75.2">DNI</text>
<text x="76.4" y="72.4">V15</text>
<text x="76.5" y="77.9">L10</text>
<text x="116.2" y="76.5">P12</text>
<text x="116.2" y="77.9">P13</text>
<text x="136" y="76.5">MODE0</text>
<text x="136" y="77.9">MODE1</text>
<text x="153.6" y="76.6">R16</text>
<text x="153.6" y="77.9">100</text>
<text x="159.1" y="76.6">R17</text>
<text x="159.1" y="77.9">200</text>
<text x="164.6" y="76.6">R18</text>
<text x="164.6" y="77.9">4.7K</text>
<text x="170" y="76.6">R19</text>
<text x="170" y="77.9">4.7K</text>
<text x="178.3" y="76.6">R30</text>
<text x="178.3" y="77.9">1.8K</text>
<text x="182.4" y="76.6">R31</text>
<text x="182.4" y="77.9">1.8K</text>
<text x="56.5" y="80.6">XADCVREF</text>
<text x="76.4" y="83.4">K10</text>
<text x="77.2" y="79.2">L9</text>
<text x="116.2" y="79.2">P11</text>
<text x="116.2" y="83.4">E9</text>
<text x="136" y="79.3">MODE2</text>
<text x="136" y="83.2">QSPI_SCLK</text>
<text x="153.6" y="79.3">DNI</text>
<text x="35.9" y="88.6">VCC3V3</text>
<text x="51" y="87.5">XADCGND</text>
<text x="68.4" y="84.8">C9</text>
<text x="68.4" y="86">10nF</text>
<text x="76.6" y="88.9">J10</text>
<text x="77.3" y="84.7">J9</text>
<text x="116.2" y="84.7">P10</text>
<text x="116.2" y="86.1">P9</text>
<text x="116.2" y="87.5">P7</text>
<text x="136" y="84.8">DONE</text>
<text x="136" y="86.1">PROG</text>
<text x="136" y="87.5">INIT</text>
<text x="68.6" y="91.7">R22</text>
<text x="68.6" y="95.8">4.7K</text>
<text x="77.1" y="90.2">K9</text>
<text x="77.1" y="93">P8</text>
<text x="116.2" y="90.2">K18</text>
<text x="116.2" y="91.6">T16</text>
<text x="116.2" y="93">L13</text>
<text x="116.2" y="94.3">L14</text>
<text x="116.2" y="95.7">M14</text>
<text x="136" y="90">QSPI_DQ1</text>
<text x="136" y="92.8">QSPI_CS</text>
<text x="136" y="94.1">QSPI_DQ2</text>
<text x="136" y="95.5">QSPI_DQ3</text>
<text x="208.7" y="93">VCC3V3</text>
<text x="79.5" y="101.3">XC7A100T-1CSG324C</text>
<text x="153.6" y="101.3">R20</text>
<text x="159.1" y="101.3">R21</text>
<text x="198.6" y="99.8">5</text>
<text x="201.2" y="98">IC6</text>
<text x="204.3" y="97.2">S25FL128SAGNFI00</text>
<text x="214.9" y="99.8">8</text>
<text x="153.6" y="102.6">100</text>
<text x="153.6" y="104">DNI</text>
<text x="159.1" y="102.6">100</text>
<text x="172.8" y="105.4">R28</text>
<text x="172.8" y="102.6">R27</text>
<text x="179.7" y="105.4">100</text>
<text x="179.7" y="102.6">100</text>
<text x="198.6" y="102.6">2</text>
<text x="198.6" y="105.3">3</text>
<text x="214.9" y="102.6">6</text>
<text x="214.9" y="105.3">1</text>
<text x="217" y="102.4">QSPI_SCK</text>
<text x="217" y="105.1">QSPI_CS</text>
<text x="172.8" y="108.1">R29</text>
<text x="179.7" y="108.1">100</text>
<text x="198.6" y="108">7</text>
<text x="208.2" y="111.4" transform="rotate(-90 208.2 111.4)">9</text>
<text x="214.9" y="108">4</text>
<text x="166.7" y="117.7">GND</text>
<text x="210.6" y="116.3">R323</text>
<text x="210.6" y="118">0</text>
<text x="217" y="117.7">GND</text>
<text x="68.6" y="165.7">VCC3V3</text>
<text x="111.3" y="164.3">MODE1</text>
<text x="142.6" y="164.3">VCC3V3</text>
<text x="147" y="167">VCC3V3</text>
<text x="74.3" y="168.4">VCC3V3</text>
<text x="83.6" y="173.9">R35</text>
<text x="119.3" y="169.8">R36</text>
<text x="119.3" y="171.2">4.7K</text>
<text x="160.4" y="173.9">R37</text>
<text x="83.6" y="175.3">4.7K</text>
<text x="112.7" y="179.4">GND</text>
<text x="146.7" y="176">J18</text>
<text x="151.8" y="179.4">2</text>
<text x="160.4" y="175.3">4.7K</text>
<text x="167.6" y="178.1">MODE2</text>
<text x="74.3" y="183.5">MODE0</text>
<text x="146.7" y="185.8">HEADER 2</text>
<text x="151.8" y="180.7">1</text>
<text x="167.6" y="180.8">GND</text>
<text x="226.3" y="198.6">Title</text>
<text x="226.3" y="202.7">Size</text>
<text x="231.8" y="200">CONFIG SPI FLASH</text>
<text x="231.8" y="202.7">Document Number</text>
<text x="271.6" y="202.7">Rev</text>
<text x="226.3" y="206.9">Date:</text>
<text x="227.7" y="204.1">C</text>
<text x="231.8" y="204.1">Arty A7</text>
<text x="233.4" y="206.9">Saturday, May 02, 2026</text>
<text x="253.7" y="206.9">Sheet</text>
<text x="260.6" y="206.9">4</text>
<text x="264.7" y="206.9">of</text>
<text x="268.8" y="206.9">14</text>
<text x="272.9" y="204.1">1</text>
</g>
<g font-size="1.2" fill="#f00">
<text x="135.8" y="14">TMS</text>
<text x="142.6" y="14">2</text>
<text x="135.8" y="18.1">TDI_FPGA</text>
<text x="135.8" y="22.3">TCK</text>
<text x="142.6" y="18.1">2</text>
<text x="142.6" y="22.3">2</text>
<text x="134.4" y="49.7">TDO_FPGA</text>
<text x="144" y="49.7">2</text>
<text x="142.6" y="67.5">TMS</text>
<text x="142.6" y="70.3">TDI_FPGA</text>
<text x="142.6" y="71.6">TDO_FPGA</text>
<text x="142.6" y="68.9">TCK</text>
<text x="150.9" y="67.5">2</text>
<text x="150.9" y="70.3">2</text>
<text x="150.9" y="71.6">2</text>
<text x="150.9" y="68.9">2</text>
<text x="142.6" y="77.1">MODE0</text>
<text x="148.1" y="77.1">2</text>
<text x="41.1" y="81.2">1,10</text>
<text x="45.7" y="81.5">XADCVREF</text>
<text x="142.6" y="78.5">MODE1</text>
<text x="142.6" y="79.8">MODE2</text>
<text x="148.1" y="78.5">2</text>
<text x="148.1" y="79.8">2</text>
<text x="100.1" y="164.9">2</text>
<text x="104" y="164.9">MODE1</text>
<text x="174.2" y="178.6">MODE2</text>
<text x="181" y="178.6">2</text>
<text x="63.1" y="184.1">2</text>
<text x="66.9" y="184.1">MODE0</text>
</g>
<g font-size="1.2" fill="#00c">
<text x="80.2" y="67.8">IO_L1P_T0_D00_MOSI_14</text>
<text x="80.2" y="69.2">IO_L3P_T0_DQS_PUDC_B_14</text>
<text x="80.2" y="70.5">IO_L3N_T0_DQS_EMCCLK_14</text>
<text x="80.2" y="71.9">IO_L15P_T2_DQS_RDWR_B_14</text>
<text x="110.5" y="71.9">TDO_0</text>
<text x="110.6" y="67.8">TMS_0</text>
<text x="110.7" y="69.2">TCK_0</text>
<text x="111.2" y="70.5">TDI_0</text>
<text x="80.2" y="73.3">IO_L16P_T2_CSI_B_14</text>
<text x="111.5" y="77.4">M0_0</text>
<text x="80.2" y="78.7">DXP_0</text>
<text x="80.2" y="80.1">DXN_0</text>
<text x="111.5" y="78.7">M1_0</text>
<text x="111.5" y="80.1">M2_0</text>
<text x="80.2" y="84.2">VREFP_0</text>
<text x="80.2" y="85.6">VREFN_0</text>
<text x="80.2" y="89.7">VP_0</text>
<text x="105.4" y="87">PROGRAM_B_0</text>
<text x="109.4" y="88.3">INIT_B_0</text>
<text x="109.6" y="85.6">DONE_0</text>
<text x="109.9" y="84.2">CCLK_0</text>
<text x="80.2" y="91.1">VN_0</text>
<text x="80.2" y="93.9">CFGBVS_0</text>
<text x="93" y="92.5">IO_L15N_T2_DQS_DOUT_CSO_B_14</text>
<text x="100.5" y="91.1">IO_L1N_T0_D01_DIN_14</text>
<text x="101.6" y="93.9">IO_L6P_T0_FCS_B_14</text>
<text x="103.3" y="95.2">IO_L2P_T0_D02_14</text>
<text x="103.2" y="96.6">IO_L2N_T0_D03_14</text>
<text x="200.9" y="100.7">SDI/DQ0</text>
<text x="210.7" y="100.7">VCC</text>
<text x="200.9" y="103.5">SDI/DQ1</text>
<text x="200.9" y="106.2">WP/DQ2</text>
<text x="210.8" y="103.5">SCK</text>
<text x="211.6" y="106.2">CS</text>
<text x="200.9" y="108.9">HOLD/DQ3</text>
<text x="209" y="109" transform="rotate(-90 209 109)">EPAD</text>
<text x="210.9" y="108.9">VSS</text>
</g>
<g font-size="1">
<text x="28.8" y="1">5</text>
<text x="83.7" y="1">4</text>
<text x="138.5" y="1">3</text>
<text x="193.4" y="1">2</text>
<text x="248.2" y="1">1</text>
<text x=".3" y="27.9">D</text>
<text x="276" y="27.9">D</text>
<text x=".3" y="79.4">C</text>
<text x="276" y="79.4">C</text>
<text x=".3" y="130.8">B</text>
<text x="276" y="130.8">B</text>
<text x=".3" y="182.2">A</text>
<text x="276" y="182.2">A</text>
<text x="28.8" y="208.1">5</text>
<text x="83.7" y="208.1">4</text>
<text x="138.5" y="208.1">3</text>
<text x="193.4" y="208.1">2</text>
<text x="248.2" y="208.1">1</text>
</g>
</svg>
